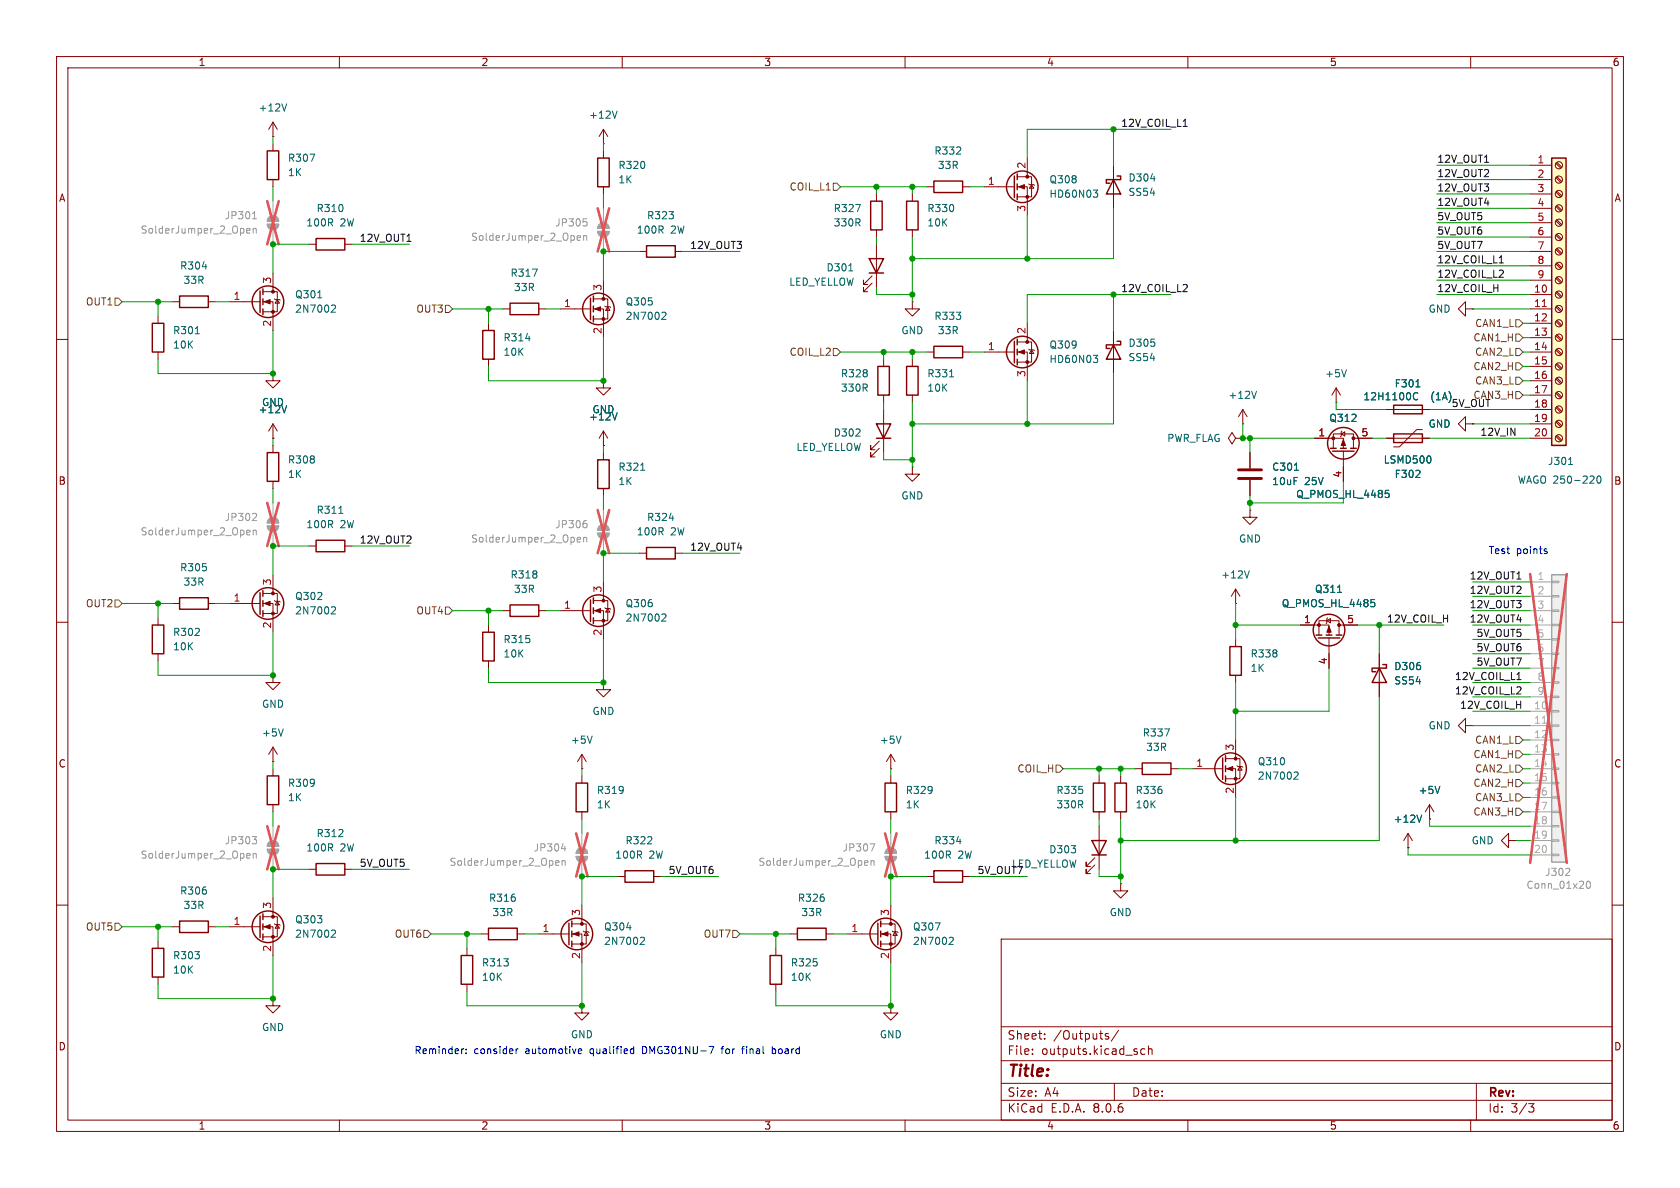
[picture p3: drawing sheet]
<svg xmlns="http://www.w3.org/2000/svg" width="297mm" height="210mm" viewBox="0 0 297 210" stroke-linecap="round" stroke-linejoin="round" font-family="sans-serif">
<g fill="none" stroke="#840000" stroke-width=".18">
<path d="M10 10h277v190h-277zM12 12h273v186h-273zM60 10v2M110 10v2M160 10v2M210 10v2M260 10v2M48.3 24.1h.1M48.3 21.6v2.5M48.3 25.4v1.3M48.3 31.8v1.2M48.3 21.6l-.8 1.3"/>
<path d="M48.3 21.6l.7 1.3M163.8 33h1.3M170.2 33h1.2M10 60h2M27.9 55.9v1.3M30.5 53.3h1.2M36.8 53.3h1.3M40.6 53.3h5.4M46.5 53.3h1.8v5.1M46.5 51.6h2.5v3.5h-2.5M48.3 48.3v3.3M48.5 52.8l.1 .2h.8l.1 .1"/>
<path d="M49 53l.4 .6h-.8zM54.6 43.2h1.3M61 43.2h1.2M161.3 53.3v1.3h1.3l-1.3 1.3-1.3-1.3h1.3M161.3 53.3h.1M285 60h2M27.9 62.2v1.3M48.3 66v1.3h1.2l-1.2 1.3-1.3-1.3h1.3M48.3 66h.1M48.3 77.5h.1M48.3 74.9v2.6M48.3 78.7v1.3"/>
<path d="M48.3 74.9l-.8 1.3M48.3 74.9l.7 1.3M161.3 63.5v1.3M161.3 69.9v1.2M163.8 62.2h1.3M170.2 62.2h1.2M232.4 77.5h5.1v1.7M235.7 79.2v-2.5h3.6v2.5M236.2 71.1h.1M236.2 68.6l-.7 1.3M236.2 68.6v2.5M236.2 68.6l.8 1.3"/>
<path d="M237.1 76.7l.6-.4v.8zM237.2 76.2l-.1 .1v.8l-.1 .1M237.5 79.8v5.3M239.3 77.5h3.3M245.1 77.5h7.6M245.1 72.4h7.6M251.5 75.9h-1.1l-3 3.1h-1M48.3 85.1v1.3M54.6 96.5h1.3M61 96.5h1.2M221 90.2v1.2h1.2l-1.2 1.3-1.3-1.3h1.3M221 90.2h.1"/>
<path d="M10 110h2M218.4 106.7h.1M218.4 104.1l-.7 1.3M218.4 104.1v2.6M218.4 113v1.3M218.4 119.4v1.3M218.4 104.1l.8 1.3M229.9 110.5h5v1.8M233.2 112.3v-2.6h3.5v2.6M234.6 109.7l.6-.4v.8zM234.7 109.2l-.1 .1v.8l-.2 .1M234.9 112.8v5.3"/>
<path d="M236.7 110.5h3.3M243.8 115.6v7.6M285 110h2M48.3 135.9v1.3M102.9 137.2v1.2M157.5 137.2v1.2M10 160h2M48.3 142.2v1.3M48.3 158.8v3.3M54.6 153.7h1.3M61 153.7h1.2M102.9 143.5v1.3"/>
<path d="M109.2 154.9h1.3M115.6 154.9h1.2M157.5 143.5v1.3M285 160h2M27.9 166.4v1.2M27.9 172.7v1.3M30.5 163.8h1.2M36.8 163.8h1.3M40.6 163.8h5.4M46.5 163.8h1.8v5.1M46.5 162.1h2.5v3.5h-2.5M48.5 163.3l.1 .1h.8l.1 .2"/>
<path d="M49 163.4l.4 .7h-.8zM85.1 165.1h1.3M91.4 165.1h1.3M137.2 167.6v1.3M137.2 174v1.3M149.9 165.1h5.3M155.7 165.1h1.8v5.1M155.7 163.3h2.5v3.6h-2.5M157.5 177.8v1.3h1.2l-1.2 1.2-1.3-1.2h1.3M157.5 177.8h.1M157.5 160v3.3M157.7 164.6l.2 .1h.7l.1 .1"/>
<path d="M158.2 164.7l.4 .7h-.7zM177 166h108v32h-108zM60 198v2M110 198v2M160 198v2M177 194.5h108M177 191.5h108M177 187.5h108M177 181.5h108M182.5 186.3v.1M182.5 185.5v.1M184.7 183.6v.1"/>
<path d="M184.7 182.8v.1M195.5 183.1l.5 .2v.2l-.2 .2-.4-.1M195.5 182.8h.5M197 191.5v3M197.7 182.1l-1.2 2M202.4 185.5l-.4-.1-.3 .3v.4l.1 .2h.6M203 185.5l.2-.1 .4 .1 .1 .9M203 184.9v1.5M210 198v2M260 198v2M261 191.5v6.5M270.2 195.1h1l-.5 .6 .4 .1 .1 .5-.3 .3h-.4"/>
</g>
<g fill="none" stroke="#840000" stroke-width=".25">
<path d="M47.2 26.7h2.1v5.1h-2.1zM165.1 32h5.1v2h-5.1zM26.9 57.2h2.1v5h-2.1zM31.7 52.3h5.1v2.1h-5.1zM46 51.4v3.8M46.5 51.1v1M46.5 52.8v1M46.5 54.6v1M55.9 42.2h5.1v2h-5.1zM160.3 64.8h2v5.1h-2zM165.1 61.2h5.1v2h-5.1zM235.2 79.2h1"/>
<path d="M235.6 79.8h3.8M237 79.2h1M238.8 79.2h1M246.4 71.6h5.1v1.6h-5.1zM246.4 76.7h5.1v1.5h-5.1zM47.2 80h2.1v5.1h-2.1zM55.9 95.5h5.1v2h-5.1zM217.4 114.3h2.1v5.1h-2.1zM232.7 112.3h1M233 112.8h3.9M234.4 112.3h1.1M236.2 112.3h1"/>
<path d="M243.8 118.1l1.3 2.6h-2.5zM244.5 117.5h.6v.6h-2.5v.6h.6M47.2 137.2h2.1v5h-2.1zM101.9 138.4h2v5.1h-2zM156.5 138.4h2v5.1h-2zM55.9 152.7h5.1v2h-5.1zM110.5 153.9h5.1v2.1h-5.1zM26.9 167.6h2.1v5.1h-2.1zM31.7 162.8h5.1v2h-5.1zM46 161.9v3.8M46.5 161.5v1.1M46.5 163.3v1"/>
<path d="M46.5 165.1v1M86.4 164.1h5v2h-5zM136.1 168.9h2.1v5.1h-2.1zM155.2 163.2v3.8M155.7 162.8v1M155.7 164.6v1M155.7 166.4v1"/>
<circle cx="47.4" cy="53.3" r="2.79"/>
<circle cx="237.5" cy="78.4" r="2.79"/>
<circle cx="234.9" cy="111.4" r="2.79"/>
<circle cx="47.4" cy="163.8" r="2.79"/>
<circle cx="156.6" cy="165.1" r="2.79"/>
</g>
<g fill="none" stroke="#006464" stroke-width=".18">
<path d="M50.7 18.4l-.4 1.2M54.8 27.2h.8l-.5 1.3M34.5 59h.7M35.8 47.1h.8M56.2 52.6h.7M58.8 53.9l.4 .1 .1 .3-.8 .9h.8M50.7 71.7l-.4 1.3M167.9 66.6h.7M238 65.3l-.4 1.3M249.9 70.4l.4 .3 .3-.1M250.3 68.4h.7M250.6 69.5l-.3-.1-.4 .3"/>
<path d="M59.9 90.7h.7M244.9 86.7h.6M245 87.2h.4l.2 .2-.1 .4-.5 .2M250.3 84.4h.7M251 83.3v.4M252.9 80.8v.8M220.9 100.9l-.5 1.3M236.5 104.7h.7M242.4 106h.6M242.5 106.5h.3l.3 .2-.1 .4-.5 .2M58.8 164.4l.4 .1 .1 .3-.8 .9h.8M168 165.7h.4l.1 .3-.7 .9h.7"/>
</g>
<g fill="none" stroke="#a1a1a1" stroke-width=".18">
<path d="M47.2 39.6h2.1a1.02 1.02 0 0 1-1 1 1.02 1.02 0 0 1-1.1-1zM47.5 38.4a1.02 1.02 0 0 1 1.1-.2 1.02 1.02 0 0 1 .7 .9h-2.1zM48.3 35.6v2.5M48.3 40.6v2.6M47.2 93h2.1a1.02 1.02 0 0 1-1 1 1.02 1.02 0 0 1-1.1-1zM47.5 91.7a1.02 1.02 0 0 1 1.1-.2 1.02 1.02 0 0 1 .7 1h-2.1zM48.3 88.9v2.5M48.3 94v2.5M47.2 150.1h2.1a1.02 1.02 0 0 1-1 1 1.02 1.02 0 0 1-1.1-1zM47.5 148.9a1.02 1.02 0 0 1 1.1-.2 1.02 1.02 0 0 1 .7 .9h-2.1zM48.3 146.1v2.5M48.3 151.1v2.6"/>
<path d="M101.9 151.4h2a1.02 1.02 0 0 1-1 1 1.02 1.02 0 0 1-1-1zM102.1 150.2a1.02 1.02 0 0 1 1.2-.3 1.02 1.02 0 0 1 .6 1h-2zM102.9 147.3v2.6M102.9 152.4v2.5"/>
</g>
<g fill="#a1a1a1" stroke="#a1a1a1" stroke-width=".18">
<path d="M47.5 91.7a1.02 1.02 0 0 1 1.1-.2 1.02 1.02 0 0 1 .7 1h-2.1z"/>
<path d="M47.2 93h2.1a1.02 1.02 0 0 1-1 1 1.02 1.02 0 0 1-1.1-1z"/>
<path d="M47.5 148.9a1.02 1.02 0 0 1 1.1-.2 1.02 1.02 0 0 1 .7 .9h-2.1z"/>
<path d="M47.2 150.1h2.1a1.02 1.02 0 0 1-1 1 1.02 1.02 0 0 1-1.1-1z"/>
<path d="M102.1 150.2a1.02 1.02 0 0 1 1.2-.3 1.02 1.02 0 0 1 .6 1h-2z"/>
<path d="M101.9 151.4h2a1.02 1.02 0 0 1-1 1 1.02 1.02 0 0 1-1-1z"/>
<path d="M47.5 38.4a1.02 1.02 0 0 1 1.1-.2 1.02 1.02 0 0 1 .7 .9h-2.1z"/>
<path d="M47.2 39.6h2.1a1.02 1.02 0 0 1-1 1 1.02 1.02 0 0 1-1.1-1z"/>
</g>
<g fill="none" stroke="#989898" stroke-width=".18">
<path d="M44.6 38.7h.8M44.9 37.6l.1-.2v1.3M43.6 40.8l.6-.1v-.3h-.4l-.2 .2 .1 .6h.5M44.8 40.4v.8M44.8 40.5l.1-.1h.3l.1 .8M43.6 94.1l.6-.1v-.2l-.4-.1-.2 .2 .1 .6h.5M44.8 93.8l.1-.1 .3 .1 .1 .8M44.8 93.7v.9M45.1 90.7l.3 .3-.1 .3-.7 .7h.8M43.6 151.3l.6-.1v-.3h-.4l-.2 .1 .1 .6h.5M44.6 147.9h.8l-.5 .5M44.8 150.9v.8"/>
<path d="M44.8 151l.1-.1h.3l.1 .8M45.1 148.4l.3 .2v.3l-.3 .3M98.2 152.6l.6-.2v-.2l-.4-.1-.2 .2 .1 .6h.5M99.3 150h.7M99.4 152.3l.2-.2 .3 .1v.8M99.4 152.1v.9M99.9 149.6v.8"/>
</g>
<path d="M47.2 35.6l2.1 7.6M49.3 35.6l-2.1 7.6M47.2 88.9l2.1 7.6M49.3 88.9l-2.1 7.6M47.2 146.1l2.1 7.6M49.3 146.1l-2.1 7.6M101.9 147.3l2 7.6M103.9 147.3l-2 7.6" fill="none" stroke="#e65255" stroke-width=".46"/>
<g fill="#840000" stroke="#840000" stroke-width=".18">
<path d="M46.7 53.3l1.1-.3v.7z"/>
<path d="M46.7 163.8l1.1-.4v.8z"/>
<path d="M234.9 110.7l.4 1.1h-.7z"/>
<path d="M156 165.1l1-.4v.8z"/>
<path d="M237.5 77.7l.4 1h-.8z"/>
<circle cx="48.3" cy="55.1" r=".25"/>
<circle cx="48.3" cy="51.6" r=".25"/>
<circle cx="48.3" cy="165.6" r=".25"/>
<circle cx="48.3" cy="162.1" r=".25"/>
<circle cx="233.2" cy="110.5" r=".25"/>
<circle cx="236.7" cy="110.5" r=".25"/>
<circle cx="157.5" cy="166.9" r=".25"/>
<circle cx="157.5" cy="163.3" r=".25"/>
<circle cx="235.7" cy="77.5" r=".25"/>
<circle cx="239.3" cy="77.5" r=".25"/>
</g>
<path d="M274.3 27.9h2.6v50.8h-2.6z" fill="#ffffc2"/>
<g fill="none" stroke="#840000" stroke-width=".25">
<path d="M105.7 27.9h2v5.1h-2zM153.9 35.6h2.1v5h-2.1zM160.3 35.6h2v5h-2zM179.3 31.1v3.8M179.8 30.7v1.1M179.8 32.5v1M179.8 34.3v1M196.8 31.8l1.3 2.5h-2.5zM197.5 31.1h.6v.7h-2.5v.6h.6M274.3 27.9h2.6v50.8h-2.6zM85.3 58.4h2.1v5.1h-2.1zM90.2 53.6h5v2h-5z"/>
<path d="M114.3 43.4h5.1v2.1h-5.1zM153.7 45.7h2.5l-1.3 2.6zM153.7 48.3h2.5M179.8 59.9v1.1M154.9 74.9h2.6l-1.3 2.6zM154.9 77.5h2.6M155.2 64.8h2v5.1h-2zM179.3 60.3v3.8M179.8 61.7v1M179.8 63.5v1M196.8 61l1.3 2.5h-2.5zM197.5 60.3h.6v.7h-2.5v.6h.6"/>
<path d="M105.7 81.3h2v5.1h-2zM114.3 96.8h5.1v2h-5.1zM31.7 105.7h5.1v2h-5.1zM46 104.8v3.8M46.5 104.4v1M46.5 106.2v1M46.5 108v1M85.3 111.8h2.1v5h-2.1zM90.2 106.9h5v2.1h-5zM104.4 106v3.9M104.9 105.7v1M104.9 107.4v1.1"/>
<path d="M104.9 109.2v1M193.3 138.4h2v5.1h-2zM197.1 138.4h2v5.1h-2zM201.9 134.9h5.1v2h-5.1zM216.2 134v3.8M216.7 133.6v1M216.7 135.4v1M216.7 137.2v1M165.1 153.9h5.1v2.1h-5.1zM193 148.6h2.6l-1.3 2.5zM193 151.1h2.6M100.6 163.2v3.8"/>
<path d="M101.1 162.8v1M101.1 164.6v1M101.1 166.4v1"/>
<circle cx="180.7" cy="33" r="2.79"/>
<circle cx="180.7" cy="62.2" r="2.79"/>
<circle cx="47.4" cy="106.7" r="2.79"/>
<circle cx="105.8" cy="107.9" r="2.79"/>
<circle cx="217.6" cy="135.9" r="2.79"/>
<circle cx="102" cy="165.1" r="2.79"/>
</g>
<g fill="none" stroke="#840000" stroke-width=".18">
<path d="M106.7 25.4h.1M106.7 22.9v2.5M106.7 26.7v1.2M106.7 33v1.3M106.7 22.9l-.8 1.2M106.7 22.9l.7 1.2M154.9 34.3v1.3M161.3 34.3v1.3M174 33h5.3M179.8 33h1.8v5.1M179.8 31.2h2.6v3.6h-2.6M181.6 27.9v3.3"/>
<path d="M181.9 32.5l.1 .1h.8l.1 .2M182.4 32.6l.4 .7h-.8zM196.8 29.2v7.6M270.5 29.2h3.8M270.5 31.8h3.8M270.5 34.3h3.8M270.5 36.8h3.8M270.5 39.4h3.8M275.1 39l.8 .9M275.1 36.5l.8 .8M275.1 34l.8 .8M275.1 31.4l.8 .9"/>
<path d="M275.1 28.9l.8 .8M275.2 38.9l.9 .8M275.2 36.3l.9 .9M275.2 33.8l.9 .8M275.2 31.2l.9 .9M275.2 28.7l.9 .8M86.4 57.2v1.2M88.9 54.6h1.3M95.2 54.6h1.3M113 44.5h1.3M119.4 44.5h1.2M154.2 50l-1.5 1.6v-.8v.8h.7"/>
<path d="M154.2 48.8l-1.5 1.5v-.8v.8h.7M154.9 40.6v1.3M154.9 43.2v7.6M161.3 40.6v1.3M181.6 57.2v3.3M196.8 58.4v7.6M259.1 54.6v-1.3l-1.3 1.3 1.3 1.3v-1.3h1.2M260.3 54.6h.1M270.5 52.1h3.8M270.5 54.6h3.8M270.5 57.2h3.8M270.5 59.7h3.8"/>
<path d="M270.5 41.9h3.8M270.5 44.5h3.8M270.5 47h3.8M270.5 49.5h3.8M275.1 59.4l.8 .8M275.1 56.8l.8 .9M275.1 54.3l.8 .8M275.1 51.7l.8 .9M275.1 49.2l.8 .8M275.1 46.7l.8 .8M275.1 44.1l.8 .9M275.1 41.6l.8 .8"/>
<path d="M275.2 59.2l.9 .8M275.2 56.6l.9 .9M275.2 54.1l.9 .8M275.2 51.6l.9 .8M275.2 49l.9 .9M275.2 46.5l.9 .8M275.2 43.9l.9 .9M275.2 41.4l.9 .8M86.4 63.5v1.3M106.7 67.3v1.3h1.2l-1.2 1.3-1.3-1.3h1.3M106.7 67.3h.1M106.7 78.7h.1"/>
<path d="M106.7 76.2v2.5M106.7 76.2l-.8 1.3M106.7 76.2l.7 1.3M155.4 79.2l-1.5 1.6v-.8v.8h.8M155.4 78l-1.5 1.5v-.8v.8h.8M156.2 63.5v1.3M156.2 69.9v1.2M156.2 72.4v7.6M174 62.2h5.3M179.8 62.2h1.8v5.1M179.8 60.5h2.6v3.5h-2.6M181.9 61.7l.1 .1h.8l.1 .2"/>
<path d="M182.4 61.8l.4 .7h-.8zM259.1 74.9v-1.2l-1.3 1.2 1.3 1.3v-1.3h1.2M260.3 74.9h.1M270.5 62.2h3.8M270.5 64.8h3.8M270.5 67.3h3.8M270.5 69.9h3.8M270.5 72.4h3.8M270.5 74.9h3.8M270.5 77.5h3.8M275.1 77.1l.8 .9M275.1 74.6l.8 .8"/>
<path d="M275.1 72.1l.8 .8M275.1 69.5l.8 .9M275.1 67l.8 .8M275.1 64.4l.8 .9M275.1 61.9l.8 .8M275.2 77l.9 .8M275.2 74.4l.9 .9M275.2 71.9l.9 .8M275.2 69.3l.9 .9M275.2 66.8l.9 .8M275.2 64.3l.9 .8M275.2 61.7l.9 .9"/>
<path d="M106.7 80v1.3M106.7 86.4v1.2M113 97.8h1.3M119.4 97.8h1.2M161.3 82.6v1.2h1.3l-1.3 1.3-1.3-1.3h1.3M161.3 82.6h.1M221 80v2.8M221 84.8v2.8M30.5 106.7h1.2M36.8 106.7h1.3M40.6 106.7h5.4M46.5 106.7h1.8v5.1"/>
<path d="M46.5 104.9h2.5v3.6h-2.5M48.3 101.6v3.3M48.5 106.2l.1 .1h.8l.1 .1M49 106.3l.4 .6h-.8zM86.4 110.5v1.3M86.4 116.8v1.3M88.9 108h1.3M95.2 108h1.3M99.1 108h5.3M104.9 108h1.8v5M104.9 106.2h2.5v3.5h-2.5M106.7 102.9v3.3"/>
<path d="M106.9 107.4l.2 .2h.7l.1 .1M107.4 107.6l.4 .6h-.7zM102.9 135.9h.1M102.9 133.4v2.5M102.9 133.4l-.8 1.2M102.9 133.4l.7 1.2M106.7 120.7v1.2h1.2l-1.2 1.3-1.3-1.3h1.3M106.7 120.7h.1M157.5 135.9h.1M157.5 133.4l-.8 1.2M157.5 133.4v2.5M157.5 133.4l.7 1.2"/>
<path d="M194.3 137.2v1.2M198.1 137.2v1.2M200.7 135.9h1.2M207 135.9h1.3M210.8 135.9h5.4M216.7 135.9h1.7v5.1M216.7 134.1h2.5v3.6h-2.5M218.4 130.8v3.3M218.7 135.4l.1 .1h.8l.1 .1M219.2 135.5l.4 .6h-.8zM259.1 128.3v-1.3l-1.3 1.3 1.3 1.2v-1.2h1.2M260.3 128.3h.1"/>
<path d="M163.8 154.9h1.3M170.2 154.9h1.2M193.5 152.9l-1.5 1.5v-.7v.7h.8M193.5 151.6l-1.5 1.6v-.8v.8h.8M194.3 143.5v1.3M194.3 146.1v7.6M198.1 156.2v1.3h1.3l-1.3 1.3-1.3-1.3h1.3M198.1 156.2h.1M198.1 143.5v1.3M252.7 144.8h.1M252.7 142.2l-.7 1.3M252.7 142.2v2.6"/>
<path d="M252.7 142.2l.8 1.3M48.3 176.5v1.3h1.2l-1.2 1.3-1.3-1.3h1.3M48.3 176.5h.1M95.2 165.1h5.4M101.1 165.1h1.8v5.1M101.1 163.3h2.5v3.6h-2.5M102.9 177.8v1.3h1.2l-1.2 1.2-1.3-1.2h1.3M102.9 177.8h.1M102.9 160v3.3M103.1 164.6l.2 .1h.7l.1 .1M103.6 164.7l.4 .7h-.7z"/>
<circle cx="275.6" cy="39.4" r=".63"/>
<circle cx="275.6" cy="31.7" r=".63"/>
<circle cx="275.6" cy="34.3" r=".63"/>
<circle cx="275.6" cy="36.8" r=".63"/>
<circle cx="275.6" cy="29.2" r=".63"/>
<circle cx="275.6" cy="52.1" r=".63"/>
<circle cx="275.6" cy="41.9" r=".63"/>
<circle cx="275.6" cy="54.6" r=".63"/>
<circle cx="275.6" cy="57.1" r=".63"/>
<circle cx="275.6" cy="47" r=".63"/>
<circle cx="275.6" cy="44.4" r=".63"/>
<circle cx="275.6" cy="59.7" r=".63"/>
<circle cx="275.6" cy="49.5" r=".63"/>
<circle cx="275.6" cy="77.5" r=".63"/>
<circle cx="275.6" cy="72.4" r=".63"/>
<circle cx="275.6" cy="62.2" r=".63"/>
<circle cx="275.6" cy="69.8" r=".63"/>
<circle cx="275.6" cy="67.3" r=".63"/>
<circle cx="275.6" cy="64.8" r=".63"/>
<circle cx="275.6" cy="74.9" r=".63"/>
</g>
<path d="M272.7 54.2h.7" fill="none" stroke="#a90000" stroke-width=".18"/>
<g fill="none" stroke="#006464" stroke-width=".18">
<path d="M109.1 19.6l-.4 1.3M151.3 36.1h.8l-.5 1.3M193.3 33.6h.8l-.5 .5 .4 .1 .1 .4-.3 .3h-.3M203.4 31.6h.8M92.9 59.8h.8M94.1 47.6h.9l-.6 1.2M150.1 47.9h.7M109.1 73l-.4 1.2M193.3 62.8h.8l-.5 .5 .4 .1 .1 .4-.3 .3h-.3M113.3 83.1h.7M118.3 91.6h.8M228.8 83.1h.8"/>
<path d="M277.3 82.1h.7M281.6 84.1l.2 .3v.3l-.8 .7h.8M282.4 84.3l.2-.2a.68 .68 0 0 1 .4 .7 .68 .68 0 0 1-.4 .6l-.2-.1-.1-.4zM58.8 107.3h.4l.1 .3-.8 .9h.8M117.2 108.5l.4 .1 .1 .3-.7 .9h.7M104.7 130.1l-.4 1.3M159.3 130.1l-.4 1.3M205.9 128.8h.8l-.5 1.3M229 136.5h.4l.1 .3-.8 .9h.8M254.5 139l-.4 1.3M169.1 148.7h.8M113.4 165.7h.4l.1 .3-.8 .9h.8"/>
</g>
<g fill="#840000" stroke="#840000" stroke-width=".18">
<path d="M180.1 33l1-.4v.8z"/>
<path d="M216.9 135.9l1-.4v.8z"/>
<path d="M180.1 62.2l1-.4v.8z"/>
<path d="M101.3 165.1l1.1-.4v.8z"/>
<path d="M105.2 108l1-.4v.7z"/>
<path d="M46.7 106.7l1.1-.4v.8z"/>
<circle cx="181.6" cy="34.8" r=".25"/>
<circle cx="181.6" cy="31.2" r=".25"/>
<circle cx="218.4" cy="137.7" r=".25"/>
<circle cx="218.4" cy="134.1" r=".25"/>
<circle cx="181.6" cy="64" r=".25"/>
<circle cx="181.6" cy="60.5" r=".25"/>
<circle cx="102.9" cy="166.9" r=".25"/>
<circle cx="102.9" cy="163.3" r=".25"/>
<circle cx="106.7" cy="109.7" r=".25"/>
<circle cx="106.7" cy="106.2" r=".25"/>
<circle cx="48.3" cy="108.5" r=".25"/>
<circle cx="48.3" cy="104.9" r=".25"/>
</g>
<path d="M106 39.7a1.02 1.02 0 0 1 1.1-.2 1.02 1.02 0 0 1 .6 .9h-2zM106.7 36.8v2.6M105.7 40.9h2a1.02 1.02 0 0 1-1 1 1.02 1.02 0 0 1-1-1zM106.7 41.9v2.6" fill="none" stroke="#a1a1a1" stroke-width=".18"/>
<g fill="#a1a1a1" stroke="#a1a1a1" stroke-width=".18">
<path d="M106 39.7a1.02 1.02 0 0 1 1.1-.2 1.02 1.02 0 0 1 .6 .9h-2z"/>
<path d="M105.7 40.9h2a1.02 1.02 0 0 1-1 1 1.02 1.02 0 0 1-1-1z"/>
</g>
<path d="M103.1 38.7h.6M103.5 39.2l.3 .2v.3l-.3 .2M102 42.1l.6-.2v-.2l-.4-.1-.2 .2 .1 .6h.5M103.2 41.8l.2-.2 .3 .1v.8M103.2 41.6v.9" fill="none" stroke="#989898" stroke-width=".18"/>
<path d="M105.7 36.8l2 7.7M107.7 36.8l-2 7.7" fill="none" stroke="#e65255" stroke-width=".46"/>
<path d="M218.9 84.6h4.1M218.9 83.1h4.1" fill="none" stroke="#840000" stroke-width=".51"/>
<path d="M274.3 101.6h2.6v50.8h-2.6z" fill="#f0f0f0"/>
<g fill="none" stroke="#a1a1a1" stroke-width=".18">
<path d="M105.7 94.2h2a1.02 1.02 0 0 1-1 1 1.02 1.02 0 0 1-1-1zM106 93a1.02 1.02 0 0 1 1.1-.2 1.02 1.02 0 0 1 .6 .9h-2zM106.7 90.2v2.5M106.7 95.3v2.5M270.5 102.9h3.8M270.5 105.4h3.8M270.5 108h3.8M270.5 110.5h3.8M270.5 113h3.8M270.5 115.6h3.8M270.5 118.1h3.8M274.3 118h1.3v.2h-1.3z"/>
<path d="M274.3 115.4h1.3v.3h-1.3zM274.3 112.9h1.3v.3h-1.3zM274.3 110.4h1.3v.2h-1.3zM274.3 107.8h1.3v.3h-1.3zM274.3 105.3h1.3v.2h-1.3zM274.3 102.7h1.3v.3h-1.3zM270.5 125.7h3.8M270.5 128.3h3.8M270.5 130.8h3.8M270.5 133.4h3.8M270.5 135.9h3.8M270.5 138.4h3.8"/>
<path d="M270.5 120.7h3.8M270.5 123.2h3.8M274.3 138.3h1.3v.3h-1.3zM274.3 135.8h1.3v.2h-1.3zM274.3 133.2h1.3v.3h-1.3zM274.3 130.7h1.3v.2h-1.3zM274.3 128.1h1.3v.3h-1.3zM274.3 125.6h1.3v.3h-1.3zM274.3 123.1h1.3v.2h-1.3zM274.3 120.5h1.3v.3h-1.3zM156.5 151.4h2a1.02 1.02 0 0 1-1 1 1.02 1.02 0 0 1-1-1zM156.8 150.2a1.02 1.02 0 0 1 1.1-.3 1.02 1.02 0 0 1 .6 1h-2z"/>
<path d="M157.5 147.3v2.6M157.5 152.4v2.5M270.5 141h3.8M270.5 143.5h3.8M270.5 146.1h3.8M270.5 148.6h3.8M270.5 151.1h3.8M274.3 151h1.3v.3h-1.3zM274.3 148.5h1.3v.2h-1.3zM274.3 145.9h1.3v.3h-1.3zM274.3 143.4h1.3v.2h-1.3zM274.3 140.8h1.3v.3h-1.3z"/>
</g>
<path d="M274.3 101.6h2.6v50.8h-2.6z" fill="none" stroke="#a1a1a1" stroke-width=".25"/>
<path d="M272.7 127.9h.7" fill="none" stroke="#aaa" stroke-width=".18"/>
<path d="M102 95.4l.6-.1v-.3h-.4l-.2 .2 .1 .6h.5M103.2 95.1l.2-.1h.3v.8M103.2 95v.8M103.4 92h.3M103.5 92.5l.3 .2v.3l-.3 .3M152.8 152.6l.6-.2v-.2l-.4-.1-.2 .2 .1 .6h.5M153.8 149.2h.8l-.5 1.2M154 152.3l.2-.2 .3 .1v.8M154 152.1v.9M277.4 153.5l.1 .2v.3l-.8 .8h.8M280.6 155.9l.1-.1a.68 .68 0 0 1 .5 .6 .68 .68 0 0 1-.5 .6l-.1-.1-.2-.3z" fill="none" stroke="#989898" stroke-width=".18"/>
<path d="M105.7 90.2l2 7.6M107.7 90.2l-2 7.6M270.5 101.5l6.5 51M277 101.5l-6.5 51M156.5 147.3l2 7.6M158.5 147.3l-2 7.6" fill="none" stroke="#e65255" stroke-width=".46"/>
<g fill="none" stroke="#840000" stroke-width=".18">
<path d="M99.1 54.6h5.3M104.9 54.6h1.8v5.1M104.9 52.8h2.5v3.6h-2.5M106.7 49.5v3.3M106.9 54.1l.2 .1h.7l.1 .2M107.4 54.2l.4 .7h-.7zM48.3 77.5h.1M48.3 66h.1M106.7 78.7h.1M106.7 67.3h.1M218.4 77.5l-.6-1-.6 1 .6 1 .6-1h1.3M219.7 74.9h.1"/>
<path d="M219.7 77.5h.1M219.7 72.4l-.8 1.3M219.7 72.4v2.5M219.7 72.4l.8 1.3M232.4 77.5h2.5M240 77.5h2.6M245.1 77.5h1.3M245.1 72.4h1.3M251.5 77.5h1.2M251.5 72.4h1.2M260.3 74.9h.1M221 80v2.8"/>
<path d="M221 84.8v2.8M237.5 82.6v2.5M27.9 109.2v1.3M27.9 115.6v1.2M48.3 119.4v1.3h1.2l-1.2 1.2-1.3-1.2h1.3M48.3 119.4h.1M229.9 110.5h2.5M234.9 115.6v2.5M237.5 110.5h2.5M243.8 115.6v2.5M48.3 134.6h.1M48.3 132.1l-.8 1.3"/>
<path d="M48.3 132.1v2.5M48.3 132.1l.7 1.3M243.8 120.7v2.5M248.9 149.9h.1M248.9 147.3l-.7 1.3M248.9 147.3v2.6M248.9 147.3l.8 1.3M252.7 144.8h.1M266.7 148.6v-1.3l-1.3 1.3 1.3 1.3v-1.3h1.3M268 148.6h.1M82.5 167.6v1.3M82.5 174v1.3"/>
<path d="M139.7 165.1h1.3M146 165.1h1.3"/>
</g>
<g fill="none" stroke="#006464" stroke-width=".18">
<path d="M117.2 55.2h.4l.1 .4-.7 .9h.7M50.7 71.7l-.4 1.3M109.1 73l-.4 1.2M222.1 69.2l-.4 1.2M249.9 70.4l.4 .3 .3-.1M250.3 68.4h.7M250.6 69.5l-.3-.1-.4 .3M228.8 83.1h.8M244.9 86.7h.6M245 87.2h.4l.2 .2-.1 .4-.5 .2M250.3 84.4h.7M251 83.3v.4"/>
<path d="M252.9 80.8v.8M236.5 104.7h.7M242.4 106h.6M242.5 106.5h.3l.3 .2-.1 .4-.5 .2M50.1 128.8l-.4 1.3M254.5 139l-.4 1.3M251.3 144.1l-.4 1.3"/>
</g>
<g fill="none" stroke="#840000" stroke-width=".25">
<path d="M104.4 52.7v3.8M104.9 52.3v1M104.9 54.1v1M104.9 55.9v1M26.9 110.5h2.1v5.1h-2.1zM81.5 168.9h2.1v5.1h-2.1zM141 164.1h5v2h-5z"/>
<circle cx="105.8" cy="54.6" r="2.79"/>
</g>
<g fill="#a1a1a1" stroke="#a1a1a1" stroke-width=".18">
<path d="M106 93a1.02 1.02 0 0 1 1.1-.2 1.02 1.02 0 0 1 .6 .9h-2z"/>
<path d="M105.7 94.2h2a1.02 1.02 0 0 1-1 1 1.02 1.02 0 0 1-1-1z"/>
<path d="M156.8 150.2a1.02 1.02 0 0 1 1.1-.3 1.02 1.02 0 0 1 .6 1h-2z"/>
<path d="M156.5 151.4h2a1.02 1.02 0 0 1-1 1 1.02 1.02 0 0 1-1-1z"/>
</g>
<g fill="#840000" stroke="#840000" stroke-width=".18">
<path d="M105.2 54.6l1-.4v.8z"/>
<circle cx="106.7" cy="56.4" r=".25"/>
<circle cx="106.7" cy="52.8" r=".25"/>
</g>
<g fill="none" stroke="#725600" stroke-width=".18">
<path d="M147.3 32.4h.7l.6 .6-.6 .7h-.7zM20.3 52.7h.7l.6 .6-.6 .7h-.7zM78.7 54h.7l.6 .6-.6 .6h-.7zM268 56.5h.6l.6 .7-.6 .6h-.6zM268 59.1h.6l.6 .6-.6 .6h-.6zM147.3 61.6h.7l.6 .6-.6 .7h-.7zM268 66.7h.6l.6 .6-.6 .6h-.6zM268 69.2h.6l.6 .7-.6 .6h-.6zM268 61.6h.6l.6 .6-.6 .7h-.6zM268 64.1h.6l.6 .7-.6 .6h-.6zM20.3 106h.7l.6 .7-.6 .6h-.7zM78.7 107.3h.7l.6 .7-.6 .6h-.7z"/>
<path d="M186.7 135.3h.6l.7 .6-.7 .6h-.6zM268 137.8h.6l.6 .6-.6 .7h-.6zM268 130.2h.6l.6 .6-.6 .6h-.6zM268 132.7h.6l.6 .7-.6 .6h-.6zM268 135.3h.6l.6 .6-.6 .6h-.6zM268 142.9h.6l.6 .6-.6 .6h-.6zM268 140.3h.6l.6 .7-.6 .6h-.6zM20.3 163.2h.7l.6 .6-.6 .7h-.7zM74.9 164.5h.7l.6 .6-.6 .6h-.7zM129.5 164.5h.7l.6 .6-.6 .6h-.7z"/>
</g>
<path d="M209.2 22.3h.7M262.4 28.7h.8M71.9 42.7h.8M209.1 51.6h.8M209.8 50.4v.4M265 49h.8M265 46.5h.8M265.7 47.9v.4M268.2 102.4h.7M268.1 122.7h.8M268.2 120.1h.7M268.8 121.5v.5" fill="none" stroke="#0f0f0f" stroke-width=".18"/>
<g fill="none" stroke="#0000c2" stroke-width=".18">
<path d="M273.2 97.4l.3 .1v.2l-.2 .2h-.2M273.2 97l.3 .1M82 185.4l-.3 .1M82.4 186.1v.2M82.4 185.5v.1M91.2 185.4v.9M91.6 185.4l-.4 .3M102.2 185.8l.6-.1v-.2l-.4-.1-.2 .2 .1 .6h.5M111.6 185.5h.4M111.6 186.2h.4M112 185v1.3M125.3 185h.9l-.6 1.3"/>
<path d="M127.5 185.4h.4M127.7 185l-.1 1.3M131.1 185.4h.5M131.6 185l-.3 .2v1.1M136.5 185.5l.4-.1 .2 .1M136.5 185v1.3M137.1 186.1l-.2 .2-.4-.1"/>
</g>
<g fill="none" stroke="#009600" stroke-width=".18">
<path d="M48.3 24.1v1.3M48.3 33v2.6M106.7 25.4v1.3M106.7 34.3v2.5M148.6 33h15.2M154.9 33v1.3M161.3 33v1.3M171.4 33h2.6M181.6 38.1v7.6M196.8 36.8v8.9h-35.5M196.8 22.9v6.3M207 22.9h-25.4v5"/>
<path d="M254 31.8h16.5M254 39.4h16.5M254 34.3h16.5M254 29.2h16.5M254 36.8h16.5M21.6 53.3h8.9M27.9 53.3v2.6M38.1 53.3h2.5M48.3 58.4v7.6h-20.4v-2.5M54.6 43.2h-6.3v5.1M62.2 43.2h10.2M80 54.6h8.9"/>
<path d="M86.4 54.6v2.6M96.5 54.6h2.6M106.7 59.7v7.6h-20.3v-2.5M113 44.5h-6.3v5M120.6 44.5h10.2M154.9 50.8v1.3h6.4M154.9 41.9v1.3M161.3 41.9v11.4M196.8 52.1v6.3M207 52.1h-25.4v5.1M254 47h16.5M254 52.1h16.5"/>
<path d="M254 49.5h16.5M254 44.5h16.5M254 41.9h16.5M260.3 54.6h10.2M269.2 57.2h1.3M269.2 59.7h1.3M48.3 77.5v1.2M106.7 78.7v1.3M148.6 62.2h15.2M156.2 62.2v1.3M156.2 71.1v1.3M161.3 62.2v1.3"/>
<path d="M161.3 71.1v11.5M171.4 62.2h2.6M181.6 67.3v7.6M196.8 66v8.9h-35.5M219.7 74.9v2.6h12.7M221 77.5v2.5M236.2 71.1v1.3h8.9M242.6 77.5h2.5M252.7 77.5h17.8M252.7 72.4h17.8M260.3 74.9h10.2M269.2 62.2h1.3"/>
<path d="M269.2 64.8h1.3M269.2 67.3h1.3M269.2 69.9h1.3M48.3 86.4v2.5M54.6 96.5h-6.3v5.1M62.2 96.5h10.2M106.7 87.6v2.6M113 97.8h-6.3v5.1M120.6 97.8h10.2M156.2 80v1.3h5.1M221 87.6v2.6M237.5 85.1v3.8h-16.5"/>
<path d="M21.6 106.7h8.9M27.9 106.7v2.5M38.1 106.7h2.5M48.3 111.8v7.6h-20.4v-2.6M80 108h8.9M86.4 108v2.5M96.5 108h2.6M106.7 113v7.7h-20.3v-2.6M218.4 110.5h11.5M218.4 106.7v6.3M234.9 118.1v7.6h-16.5M240 110.5h15.3"/>
<path d="M243.8 110.5v5.1M260.3 110.5h10.2M260.3 102.9h10.2M260.3 108h10.2M260.3 105.4h10.2M260.3 115.6h10.2M260.3 118.1h10.2M260.3 113h10.2M48.3 134.6v1.3M102.9 135.9v1.3M157.5 135.9v1.3M188 135.9h12.7"/>
<path d="M194.3 135.9v1.3M198.1 135.9v1.3M208.3 135.9h2.5M218.4 120.7v10.1M243.8 123.2v25.4h-45.7M260.3 128.3h10.2M260.3 120.7h10.2M260.3 125.7h10.2M260.3 123.2h10.2M269.2 135.9h1.3M269.2 138.4h1.3M269.2 130.8h1.3"/>
<path d="M269.2 133.4h1.3M48.3 143.5v2.6M54.6 153.7h-6.3v5.1M62.2 153.7h10.2M102.9 144.8v2.5M109.2 154.9h-6.3v5.1M116.8 154.9h10.2M157.5 144.8v2.5M163.8 154.9h-6.3v5.1M171.4 154.9h10.2M194.3 153.7v1.2h3.8M194.3 144.8v1.3"/>
<path d="M198.1 144.8v11.4M218.4 141v7.6M248.9 149.9v1.2h21.6M252.7 144.8v1.3h17.8M268 148.6h2.5M269.2 143.5h1.3M269.2 141h1.3M21.6 163.8h8.9M27.9 163.8v2.6M38.1 163.8h2.5M48.3 168.9v7.6h-20.4v-2.5M76.2 165.1h8.9"/>
<path d="M82.5 165.1v2.5M92.7 165.1h2.5M102.9 170.2v7.6h-20.4v-2.5M130.8 165.1h8.9M137.2 165.1v2.5M147.3 165.1h2.6M157.5 170.2v7.6h-20.3v-2.5"/>
</g>
<g fill="#009600" stroke="#009600" stroke-width=".18">
<circle cx="86.4" cy="54.6" r=".46"/>
<circle cx="106.7" cy="67.3" r=".46"/>
<circle cx="106.7" cy="97.8" r=".46"/>
<circle cx="27.9" cy="106.7" r=".46"/>
<circle cx="48.3" cy="119.4" r=".46"/>
<circle cx="48.3" cy="96.5" r=".46"/>
<circle cx="86.4" cy="108" r=".46"/>
<circle cx="106.7" cy="120.7" r=".46"/>
<circle cx="102.9" cy="177.8" r=".46"/>
<circle cx="82.5" cy="165.1" r=".46"/>
<circle cx="137.2" cy="165.1" r=".46"/>
<circle cx="157.5" cy="177.8" r=".46"/>
<circle cx="102.9" cy="154.9" r=".46"/>
<circle cx="48.3" cy="66" r=".46"/>
<circle cx="27.9" cy="53.3" r=".46"/>
<circle cx="48.3" cy="43.2" r=".46"/>
<circle cx="48.3" cy="153.7" r=".46"/>
<circle cx="27.9" cy="163.8" r=".46"/>
<circle cx="48.3" cy="176.5" r=".46"/>
<circle cx="161.3" cy="81.3" r=".46"/>
<circle cx="156.2" cy="62.2" r=".46"/>
<circle cx="161.3" cy="74.9" r=".46"/>
<circle cx="106.7" cy="44.5" r=".46"/>
<circle cx="181.6" cy="74.9" r=".46"/>
<circle cx="161.3" cy="45.7" r=".46"/>
<circle cx="161.3" cy="52.1" r=".46"/>
<circle cx="161.3" cy="62.2" r=".46"/>
<circle cx="154.9" cy="33" r=".46"/>
<circle cx="161.3" cy="33" r=".46"/>
<circle cx="181.6" cy="45.7" r=".46"/>
<circle cx="196.8" cy="52.1" r=".46"/>
<circle cx="196.8" cy="22.9" r=".46"/>
<circle cx="218.4" cy="148.6" r=".46"/>
<circle cx="218.4" cy="125.7" r=".46"/>
<circle cx="198.1" cy="154.9" r=".46"/>
<circle cx="198.1" cy="148.6" r=".46"/>
<circle cx="198.1" cy="135.9" r=".46"/>
<circle cx="194.3" cy="135.9" r=".46"/>
<circle cx="157.5" cy="154.9" r=".46"/>
<circle cx="218.4" cy="110.5" r=".46"/>
<circle cx="243.8" cy="110.5" r=".46"/>
<circle cx="221" cy="88.9" r=".46"/>
<circle cx="219.7" cy="77.5" r=".46"/>
<circle cx="221" cy="77.5" r=".46"/>
</g>
<text font-size="2.8" fill="#840000" x="178" y="190.9">Title:</text>
<g font-size="2.1" fill="#840000">
<text x="178" y="184">Sheet:</text>
<text x="186.2" y="184">/Outputs/</text>
<text x="178" y="186.7">File:</text>
<text x="184.1" y="186.7">outputs.kicad_sch</text>
<text x="178" y="196.9">KiCad</text>
<text x="178" y="194.1">Size:</text>
<text x="184.7" y="194.1">A4</text>
<text x="185.7" y="196.9">E.D.A.</text>
<text x="193.3" y="196.9">8.0.6</text>
<text x="200" y="194.1">Date:</text>
<text x="263" y="194.3">Rev:</text>
<text x="263" y="196.9">Id:</text>
<text x="267.1" y="196.9">3/3</text>
</g>
<g font-size="1.8" fill="#840000">
<text x="35" y="11.9">1</text>
<text x="85" y="11.9">2</text>
<text x="135" y="11.9">3</text>
<text x="185" y="11.9">4</text>
<text x="235" y="11.9">5</text>
<text x="285" y="11.9">6</text>
<text x="10.3" y="35.9">A</text>
<text x="285.3" y="35.9">A</text>
<text x="10.3" y="85.9">B</text>
<text x="285.3" y="85.9">B</text>
<text x="10.3" y="135.9">C</text>
<text x="285.3" y="135.9">C</text>
<text x="10.3" y="185.9">D</text>
<text x="285.3" y="185.9">D</text>
<text x="35" y="199.9">1</text>
<text x="85" y="199.9">2</text>
<text x="135" y="199.9">3</text>
<text x="185" y="199.9">4</text>
<text x="235" y="199.9">5</text>
<text x="285" y="199.9">6</text>
</g>
<g font-size="1.8" fill="#006464">
<text x="45.6" y="19.9">+12V</text>
<text x="104" y="21.2">+12V</text>
<text x="50.8" y="28.8">R307</text>
<text x="165.1" y="27.5">R332</text>
<text x="50.8" y="31.3">1K</text>
<text x="109.2" y="30.1">R320</text>
<text x="109.2" y="32.6">1K</text>
<text x="165.7" y="30.1">33R</text>
<text x="185.4" y="32.6">Q308</text>
<text x="185.4" y="35.2">HD60N03</text>
<text x="199.4" y="32.3">D304</text>
<text x="199.4" y="34.8">SS54</text>
<text x="54.1" y="40.2">100R</text>
<text x="55.9" y="37.7">R310</text>
<text x="60.1" y="40.2">2W</text>
<text x="112.5" y="41.5">100R</text>
<text x="114.3" y="39">R323</text>
<text x="118.5" y="41.5">2W</text>
<text x="147.3" y="37.7">R327</text>
<text x="147.3" y="40.2">330R</text>
<text x="163.8" y="37.7">R330</text>
<text x="163.8" y="40.2">10K</text>
<text x="31.7" y="47.9">R304</text>
<text x="32.3" y="50.4">33R</text>
<text x="52.1" y="52.9">Q301</text>
<text x="90.2" y="49.1">R317</text>
<text x="90.8" y="51.7">33R</text>
<text x="139.4" y="50.7">LED_YELLOW</text>
<text x="146" y="48.2">D301</text>
<text x="30.5" y="59.3">R301</text>
<text x="52.1" y="55.5">2N7002</text>
<text x="110.5" y="54.2">Q305</text>
<text x="110.5" y="56.7">2N7002</text>
<text x="159.3" y="59.3">GND</text>
<text x="165.1" y="56.7">R333</text>
<text x="165.7" y="59.3">33R</text>
<text x="252.5" y="55.5">GND</text>
<text x="30.5" y="61.8">10K</text>
<text x="88.9" y="60.6">R314</text>
<text x="88.9" y="63.1">10K</text>
<text x="185.4" y="61.8">Q309</text>
<text x="185.4" y="64.4">HD60N03</text>
<text x="199.4" y="61.5">D305</text>
<text x="199.4" y="64">SS54</text>
<text x="46.2" y="72">GND</text>
<text x="148.6" y="66.9">R328</text>
<text x="148.6" y="69.4">330R</text>
<text x="163.8" y="66.9">R331</text>
<text x="163.8" y="69.4">10K</text>
<text x="217.1" y="70.7">+12V</text>
<text x="234.2" y="66.9">+5V</text>
<text x="240.9" y="71">12H1100C</text>
<text x="246.5" y="68.7">F301</text>
<text x="253.1" y="71">(1A)</text>
<text x="45.6" y="73.3">+12V</text>
<text x="104" y="74.5">+12V</text>
<text x="104.6" y="73.3">GND</text>
<text x="147.3" y="77.4">D302</text>
<text x="234.9" y="74.8">Q312</text>
<text x="252.5" y="75.8">GND</text>
<text x="50.8" y="82.1">R308</text>
<text x="109.2" y="83.4">R321</text>
<text x="140.7" y="79.9">LED_YELLOW</text>
<text x="206.3" y="78.3">PWR_FLAG</text>
<text x="224.8" y="83.4">C301</text>
<text x="244.5" y="82.1">LSMD500</text>
<text x="273.6" y="82.4">J301</text>
<text x="50.8" y="84.7">1K</text>
<text x="109.2" y="86">1K</text>
<text x="159.3" y="88.5">GND</text>
<text x="224.8" y="86">10uF</text>
<text x="229" y="88.2">Q_PMOS_HL_4485</text>
<text x="230.6" y="86">25V</text>
<text x="246.5" y="84.7">F302</text>
<text x="268.2" y="85.7">WAGO 250-220</text>
<text x="54.1" y="93.6">100R</text>
<text x="55.9" y="91">R311</text>
<text x="60.1" y="93.6">2W</text>
<text x="112.5" y="94.8">100R</text>
<text x="114.3" y="92.3">R324</text>
<text x="118.5" y="94.8">2W</text>
<text x="31.7" y="101.2">R305</text>
<text x="218.9" y="96.1">GND</text>
<text x="32.3" y="103.7">33R</text>
<text x="52.1" y="106.3">Q302</text>
<text x="90.2" y="102.5">R318</text>
<text x="90.8" y="105">33R</text>
<text x="110.5" y="107.5">Q306</text>
<text x="215.8" y="102.5">+12V</text>
<text x="226.5" y="107.5">Q_PMOS_HL_4485</text>
<text x="232.4" y="105">Q311</text>
<text x="30.5" y="112.6">R302</text>
<text x="52.1" y="108.8">2N7002</text>
<text x="88.9" y="113.9">R315</text>
<text x="110.5" y="110.1">2N7002</text>
<text x="30.5" y="115.2">10K</text>
<text x="88.9" y="116.4">10K</text>
<text x="221" y="116.4">R338</text>
<text x="221" y="119">1K</text>
<text x="246.4" y="118.7">D306</text>
<text x="46.2" y="125.3">GND</text>
<text x="246.4" y="121.2">SS54</text>
<text x="46.2" y="130.4">+5V</text>
<text x="100.8" y="131.7">+5V</text>
<text x="104.6" y="126.6">GND</text>
<text x="155.4" y="131.7">+5V</text>
<text x="201.9" y="130.4">R337</text>
<text x="252.5" y="129.1">GND</text>
<text x="202.5" y="132.9">33R</text>
<text x="222.3" y="135.5">Q310</text>
<text x="50.8" y="139.3">R309</text>
<text x="50.8" y="141.8">1K</text>
<text x="105.4" y="140.6">R319</text>
<text x="105.4" y="143.1">1K</text>
<text x="160" y="140.6">R329</text>
<text x="160" y="143.1">1K</text>
<text x="186.7" y="140.6">R335</text>
<text x="186.7" y="143.1">330R</text>
<text x="200.7" y="140.6">R336</text>
<text x="200.7" y="143.1">10K</text>
<text x="222.3" y="138">2N7002</text>
<text x="250.7" y="140.6">+5V</text>
<text x="55.9" y="148.2">R312</text>
<text x="110.5" y="149.5">R322</text>
<text x="165.1" y="149.5">R334</text>
<text x="246.3" y="145.6">+12V</text>
<text x="260.1" y="149.5">GND</text>
<text x="54.1" y="150.7">100R</text>
<text x="60.1" y="150.7">2W</text>
<text x="108.7" y="152">100R</text>
<text x="114.7" y="152">2W</text>
<text x="163.3" y="152">100R</text>
<text x="169.3" y="152">2W</text>
<text x="178.8" y="153.6">LED_YELLOW</text>
<text x="185.4" y="151">D303</text>
<text x="31.7" y="158.3">R306</text>
<text x="32.3" y="160.9">33R</text>
<text x="86.3" y="159.6">R316</text>
<text x="141" y="159.6">R326</text>
<text x="52.1" y="163.4">Q303</text>
<text x="52.1" y="166">2N7002</text>
<text x="87" y="162.2">33R</text>
<text x="106.7" y="164.7">Q304</text>
<text x="106.7" y="167.2">2N7002</text>
<text x="141.6" y="162.2">33R</text>
<text x="161.3" y="164.7">Q307</text>
<text x="161.3" y="167.2">2N7002</text>
<text x="196.1" y="162.2">GND</text>
<text x="30.5" y="169.8">R303</text>
<text x="30.5" y="172.3">10K</text>
<text x="85.1" y="171">R313</text>
<text x="85.1" y="173.6">10K</text>
<text x="139.7" y="171">R325</text>
<text x="139.7" y="173.6">10K</text>
<text x="46.2" y="182.5">GND</text>
<text x="100.8" y="183.7">GND</text>
<text x="155.4" y="183.7">GND</text>
</g>
<g font-size="1.8" fill="#0f0f0f">
<text x="198.1" y="22.5">12V_COIL_L1</text>
<text x="254" y="28.9">12V_OUT1</text>
<text x="254" y="33.9">12V_OUT3</text>
<text x="254" y="31.4">12V_OUT2</text>
<text x="254" y="41.6">5V_OUT6</text>
<text x="254" y="39">5V_OUT5</text>
<text x="254" y="36.5">12V_OUT4</text>
<text x="63.5" y="42.8">12V_OUT1</text>
<text x="121.9" y="44.1">12V_OUT3</text>
<text x="254" y="44.1">5V_OUT7</text>
<text x="254" y="46.6">12V_COIL_L1</text>
<text x="198.1" y="51.7">12V_COIL_L2</text>
<text x="254" y="51.7">12V_COIL_H</text>
<text x="254" y="49.2">12V_COIL_L2</text>
<text x="260.4" y="70.7">CAN3_H</text>
<text x="256.5" y="72">5V_OUT</text>
<text x="261.6" y="77.1">12V_IN</text>
<text x="63.5" y="96.2">12V_OUT2</text>
<text x="121.9" y="97.4">12V_OUT4</text>
<text x="259.7" y="105.1">12V_OUT2</text>
<text x="259.7" y="107.6">12V_OUT3</text>
<text x="259.7" y="102.5">12V_OUT1</text>
<text x="245.1" y="110.1">12V_COIL_H</text>
<text x="259.7" y="110.1">12V_OUT4</text>
<text x="260.9" y="112.7">5V_OUT5</text>
<text x="260.9" y="117.8">5V_OUT7</text>
<text x="260.9" y="115.2">5V_OUT6</text>
<text x="257.1" y="122.8">12V_COIL_L2</text>
<text x="257.1" y="120.3">12V_COIL_L1</text>
<text x="258" y="125.4">12V_COIL_H</text>
<text x="63.5" y="153.3">5V_OUT5</text>
<text x="118.1" y="154.6">5V_OUT6</text>
<text x="172.7" y="154.6">5V_OUT7</text>
</g>
<g font-size="1.8" fill="#a90000">
<text x="181.4" y="29.9" transform="rotate(-90 181.4 29.9)">2</text>
<text x="271.7" y="29">1</text>
<text x="174.6" y="32.8">1</text>
<text x="271.7" y="31.5">2</text>
<text x="271.7" y="34">3</text>
<text x="181.4" y="37.5" transform="rotate(-90 181.4 37.5)">3</text>
<text x="271.7" y="36.6">4</text>
<text x="271.7" y="39.1">5</text>
<text x="271.7" y="41.7">6</text>
<text x="271.7" y="44.2">7</text>
<text x="271.7" y="46.7">8</text>
<text x="41.2" y="53.1">1</text>
<text x="48" y="50.2" transform="rotate(-90 48 50.2)">3</text>
<text x="106.4" y="51.5" transform="rotate(-90 106.4 51.5)">3</text>
<text x="271.1" y="51.8">10</text>
<text x="271.7" y="49.3">9</text>
<text x="48" y="57.9" transform="rotate(-90 48 57.9)">2</text>
<text x="99.6" y="54.4">1</text>
<text x="106.4" y="59.1" transform="rotate(-90 106.4 59.1)">2</text>
<text x="181.4" y="59.1" transform="rotate(-90 181.4 59.1)">2</text>
<text x="271.1" y="54.4">11</text>
<text x="271.1" y="56.9">12</text>
<text x="271.1" y="59.4">13</text>
<text x="174.6" y="62">1</text>
<text x="271.1" y="62">14</text>
<text x="271.1" y="64.5">15</text>
<text x="181.4" y="66.7" transform="rotate(-90 181.4 66.7)">3</text>
<text x="271.1" y="67.1">16</text>
<text x="271.1" y="69.6">17</text>
<text x="233" y="77.2">1</text>
<text x="240.6" y="77.2">5</text>
<text x="271.1" y="72.1">18</text>
<text x="271.1" y="74.7">19</text>
<text x="271.1" y="77.2">20</text>
<text x="237.2" y="84.5" transform="rotate(-90 237.2 84.5)">4</text>
<text x="41.2" y="106.4">1</text>
<text x="48" y="103.6" transform="rotate(-90 48 103.6)">3</text>
<text x="99.6" y="107.7">1</text>
<text x="106.4" y="104.8" transform="rotate(-90 106.4 104.8)">3</text>
<text x="48" y="111.2" transform="rotate(-90 48 111.2)">2</text>
<text x="106.4" y="112.5" transform="rotate(-90 106.4 112.5)">2</text>
<text x="230.4" y="110.2">1</text>
<text x="238.1" y="110.2">5</text>
<text x="234.7" y="117.5" transform="rotate(-90 234.7 117.5)">4</text>
<text x="211.4" y="135.6">1</text>
<text x="218.2" y="132.8" transform="rotate(-90 218.2 132.8)">3</text>
<text x="218.2" y="140.4" transform="rotate(-90 218.2 140.4)">2</text>
<text x="48" y="160.7" transform="rotate(-90 48 160.7)">3</text>
<text x="102.6" y="162" transform="rotate(-90 102.6 162)">3</text>
<text x="157.2" y="162" transform="rotate(-90 157.2 162)">3</text>
<text x="41.2" y="163.6">1</text>
<text x="95.8" y="164.8">1</text>
<text x="150.4" y="164.8">1</text>
<text x="48" y="168.3" transform="rotate(-90 48 168.3)">2</text>
<text x="102.6" y="169.6" transform="rotate(-90 102.6 169.6)">2</text>
<text x="157.2" y="169.6" transform="rotate(-90 157.2 169.6)">2</text>
</g>
<g font-size="1.8" fill="#725600">
<text x="139.5" y="33.9">COIL_L1</text>
<text x="15.1" y="54.2">OUT1</text>
<text x="73.5" y="55.5">OUT3</text>
<text x="260.7" y="58">CAN1_L</text>
<text x="139.5" y="63.1">COIL_L2</text>
<text x="260.4" y="60.6">CAN1_H</text>
<text x="260.4" y="65.6">CAN2_H</text>
<text x="260.7" y="63.1">CAN2_L</text>
<text x="260.7" y="68.2">CAN3_L</text>
<text x="15.1" y="107.5">OUT2</text>
<text x="73.5" y="108.8">OUT4</text>
<text x="260.7" y="131.7">CAN1_L</text>
<text x="179.8" y="136.8">COIL_H</text>
<text x="260.4" y="134.2">CAN1_H</text>
<text x="260.7" y="136.8">CAN2_L</text>
<text x="260.4" y="139.3">CAN2_H</text>
<text x="260.7" y="141.8">CAN3_L</text>
<text x="260.4" y="144.4">CAN3_H</text>
<text x="15.1" y="164.7">OUT5</text>
<text x="69.7" y="166">OUT6</text>
<text x="124.3" y="166">OUT7</text>
</g>
<g font-size="1.8" fill="#989898">
<text x="24.8" y="41.5">SolderJumper_2_Open</text>
<text x="39.6" y="39">JP301</text>
<text x="98.1" y="40.2">JP305</text>
<text x="83.2" y="42.8">SolderJumper_2_Open</text>
<text x="24.8" y="94.8">SolderJumper_2_Open</text>
<text x="39.6" y="92.3">JP302</text>
<text x="98.1" y="93.6">JP306</text>
<text x="83.2" y="96.1">SolderJumper_2_Open</text>
<text x="39.6" y="149.5">JP303</text>
<text x="24.8" y="152">SolderJumper_2_Open</text>
<text x="79.4" y="153.3">SolderJumper_2_Open</text>
<text x="94.3" y="150.7">JP304</text>
<text x="134" y="153.3">SolderJumper_2_Open</text>
<text x="148.9" y="150.7">JP307</text>
<text x="273.1" y="155">J302</text>
<text x="269.8" y="157.3">Conn_01x20</text>
</g>
<g font-size="1.8" fill="#0000c2">
<text x="263.1" y="98.1">Test</text>
<text x="268.1" y="98.1">points</text>
<text x="73.2" y="186.5">Reminder:</text>
<text x="83.8" y="186.5">consider</text>
<text x="93" y="186.5">automotive</text>
<text x="104.6" y="186.5">qualified</text>
<text x="114" y="186.5">DMG301NU-7</text>
<text x="128.3" y="186.5">for</text>
<text x="132.1" y="186.5">final</text>
<text x="137.5" y="186.5">board</text>
</g>
<g font-size="1.8" fill="#aaa">
<text x="271.7" y="102.6">1</text>
<text x="271.7" y="105.2">2</text>
<text x="271.7" y="107.7">3</text>
<text x="271.7" y="110.2">4</text>
<text x="271.7" y="112.8">5</text>
<text x="271.7" y="115.3">6</text>
<text x="271.7" y="117.9">7</text>
<text x="271.1" y="125.5">10</text>
<text x="271.7" y="120.4">8</text>
<text x="271.7" y="122.9">9</text>
<text x="271.1" y="128">11</text>
<text x="271.1" y="130.6">12</text>
<text x="271.1" y="133.1">13</text>
<text x="271.1" y="135.6">14</text>
<text x="271.1" y="138.2">15</text>
<text x="271.1" y="140.7">16</text>
<text x="271.1" y="143.3">17</text>
<text x="271.1" y="145.8">18</text>
<text x="271.1" y="148.3">19</text>
<text x="271.1" y="150.9">20</text>
</g>
</svg>
